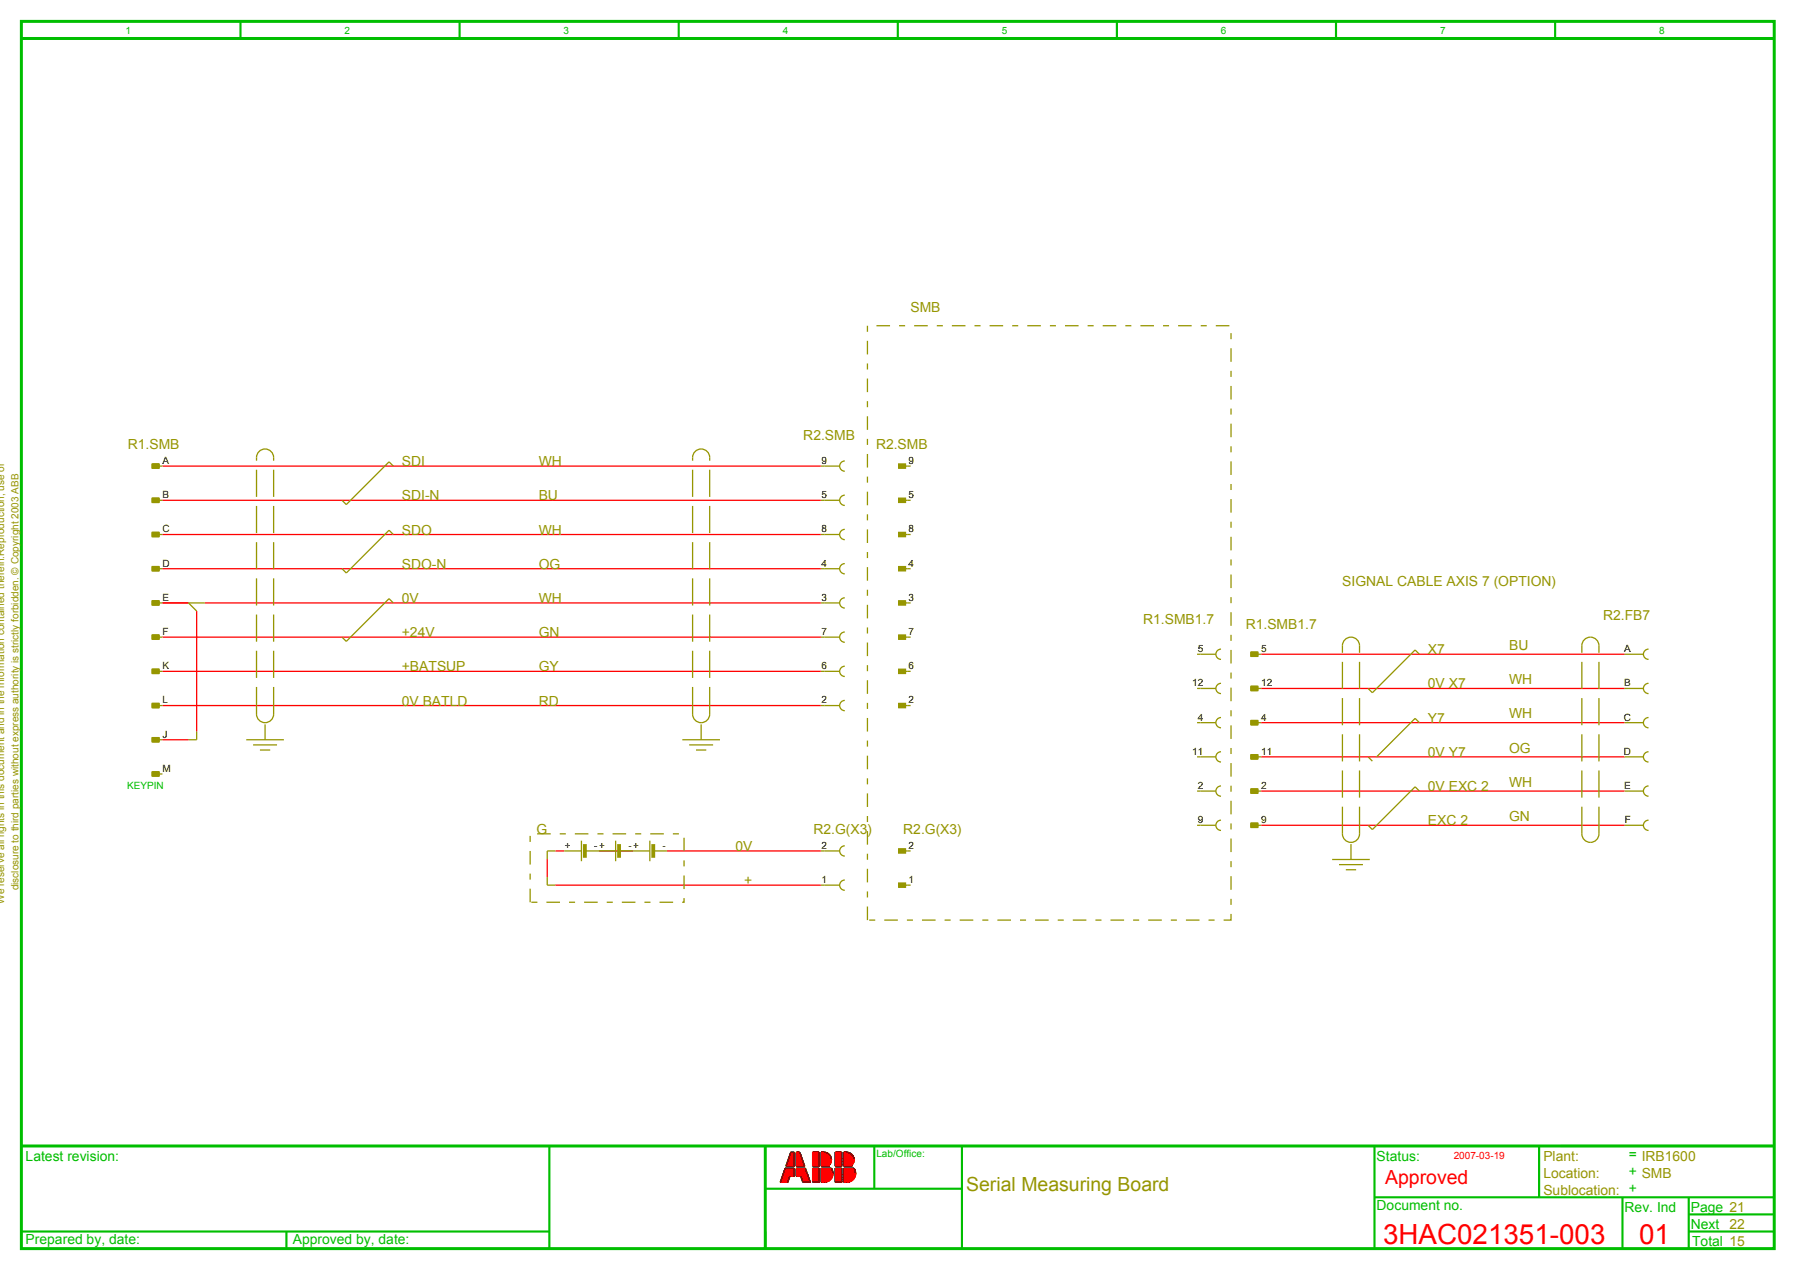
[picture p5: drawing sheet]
<svg xmlns="http://www.w3.org/2000/svg" width="421mm" height="297mm" viewBox="0 0 421 297" stroke-linecap="round" stroke-linejoin="round" font-family="sans-serif">
<path d="M5 5h410v287h-410zM5 9h410M5 268h410M179 268v24" fill="none" stroke="#00be00" stroke-width=".7" stroke-linecap="butt"/>
<g fill="none" stroke="#00be00" stroke-width=".5">
<path d="M56.2 5v4M107.5 5v4M158.7 5v4M210 5v4M261.2 5v4M312.5 5v4M363.7 5v4M128.5 268v24M179 278h46M204.5 268v10M225 268v24M321.5 268v24"/>
<path d="M360 268v12M365 268h50M5 288h123.5M67 288v4M179 288v4M321.5 280h93.5M379.5 280v12M395 288h20M395 280v12M395 284h20"/>
</g>
<g fill="none" stroke="#f00" stroke-width=".3">
<path d="M38 117h154M38 109h154M38 133h154M38 125h154M38 157h154M38 149h154M38 141h6.1M46 142.9v28.2M47.9 141h144.1M295 153h85M38 165h154M38 173h6.1"/>
<path d="M295 177h85M295 169h85M295 161h85M129.9 199h2.1M140 199h8M156 199h36M295 193h85M295 185h85M128 200.9v4.2M129.9 207h62.1M183.6 273.2h.1M183.7 273.2l-.1 .1"/>
<path d="M183.8 273.2l-.2 .2M183.9 273.2l-.4 .4M184 273.2l-.5 .5M184.1 273.2l-.7 .7M184.1 273.2l-.7 .8M184.2 273.2l-.9 .9M184.3 276.5h-.1M184.3 273.2l-1 1M184.3 276.3l-.1 .2M184.4 276.2l-.3 .3M184.4 273.2l-1.2 1.2M184.4 276l-.5 .5"/>
<path d="M184.5 275.9l-.6 .6M184.5 273.2l-1.3 1.3M184.5 275.8l-.7 .7M184.5 275.7l-.8 .8M184.6 273.2l-1.5 1.4M184.6 275.6l-.9 .9M184.6 275.5l-1 1M184.6 273.2l-1.5 1.5M184.7 275.3l-1.2 1.2M184.7 273.2l-1.6 1.6M184.7 275.2l-1.3 1.3M184.8 273.2l-1.8 1.7"/>
<path d="M184.9 273.2l-1.9 2M185 273.2l-2.1 2.1M185 269.4l-.1 .1M185.1 273.2l-2.2 2.2M185.1 269.4l-.2 .2M185.1 273.2l-2.3 2.3M185.2 269.4l-.3 .3M185.2 273.2l-2.4 2.4M185.3 273.2l-2.5 2.5M185.3 269.4l-.5 .5M185.4 269.4l-.7 .6M185.4 273.2l-2.7 2.7"/>
<path d="M185.4 269.4l-.7 .8M185.5 273.2l-2.8 2.8M185.5 269.4l-.8 .9M185.6 273.2l-3 2.9M185.6 269.4l-1 1M185.6 273.2l-3 3M185.7 269.4l-1.1 1.1M185.7 273.2l-3.2 3.2M185.8 273.2l-3.3 3.3 3.3-3.3M185.8 273.4l-3.1 3.1M185.8 273.5l-3.1 3M185.8 272.7h-.1"/>
<path d="M185.8 273.5l-3 3M185.8 272.5l-.2 .2M185.8 272.5l-.3 .2M185.8 273.6l-2.9 2.9M185.8 272.4l-.3 .3M185.8 273.7l-2.8 2.8M185.8 272.3l-.5 .4M185.8 272.2l-.5 .5M185.8 272.1l-.6 .6M185.8 272l-.7 .7M185.8 272l-.8 .7M185.8 273.9l-2.6 2.6"/>
<path d="M185.8 271.9l-.8 .8M185.8 271.8l-1 .9M185.8 271.7l-1 1M185.8 274l-2.5 2.5M185.8 271.6l-1.1 1.1M185.8 271.5l-1.2 1.2M185.8 274.1l-1 1M185.8 271.5l-1.3 1.2M185.8 274.2l-.9 .9M185.8 271.4l-1.3 1.3M185.8 271.3l-1.5 1.4M185.8 271.2l-1.5 1.5"/>
<path d="M185.8 274.4l-.7 .7M185.8 274.4l-.6 .7M185.8 274.5l-.6 .6M185.8 270.7l-2 2M185.8 270.8l-2 1.9M185.8 270.6l-1.9 1.9M185.8 274.6l-.5 .5M185.8 270.6l-1.9 1.8M185.8 274.7l-.4 .4M185.8 270.5l-1.9 1.8M185.8 270.9l-1.8 1.8M185.8 270.4l-1.8 1.8"/>
<path d="M185.8 270.3l-1.8 1.8M185.8 271l-1.7 1.7M185.8 270.2l-1.7 1.7M185.8 270.1l-1.7 1.7M185.8 270.1l-1.6 1.6M185.8 271.1l-1.6 1.6M185.8 270l-1.6 1.6M185.8 269.9l-1.5 1.6M185.8 269.8l-1.5 1.5M185.8 269.7l-1.4 1.4M185.8 269.6l-1.4 1.4M185.8 269.6l-1.4 1.3"/>
<path d="M185.8 269.5l-1.3 1.3M185.8 269.4l-1.3 1.3M185.8 274.8l-.3 .3M185.8 274.9l-.2 .2M185.8 272.6l-.1 .1M185.8 275l-.1 .1M185.8 275.1h.1M186.3 272.6l1.4-1.4-1.4 1.4M186.3 271.2l1.1-1-1.1 1.2M186.3 270.5l.9-.9-.9 1M186.3 269.4h.1M186.3 273.2v.1"/>
<path d="M186.4 269.4l-.1 .1M186.4 273.2l-.1 .1M186.4 269.4l-.1 .2M186.5 273.2l-.2 .2M186.5 275.1l1.9-1.9-1.8 1.9M186.5 269.4l-.2 .3M186.5 273.2l-.2 .3M186.6 269.4l-.3 .3M186.6 273.2l-.3 .3M186.7 273.2l-.4 .4M186.7 269.4l-.4 .5M186.8 273.2l-.5 .5"/>
<path d="M186.8 269.4l-.5 .5M186.9 269.4l-.6 .6M186.9 273.2l-.6 .6M186.9 269.4l-.6 .7M187 273.2l-.7 .7M187 269.4l-.7 .7M187 273.2l-.7 .8M187.1 269.4l-.8 .8M187.1 269.5l-.8 .9M187.1 273.2l-.8 .8M187.1 275.1l1.5-1.5-1.4 1.5M187.1 269.6l-.8 .8"/>
<path d="M187.2 273.2l-.9 .9M187.2 269.7l-.9 .9M187.2 269.8l-.9 .9M187.2 269.8l-.9 1.1M187.3 269.9l-1 1M187.3 270l-1 1M187.3 270l-1 1.1M187.3 273.2l-1 1M187.3 270.1l-1 1M187.4 273.2l-1.1 1.1M187.4 270.3l-1.1 1.1M187.4 270.3l-1.1 1.2"/>
<path d="M187.4 270.4l-1.1 1.2M187.4 272.7l.6-.6-.5 .6M187.5 270.4l-1.2 1.2M187.5 273.2l-1.2 1.2M187.5 270.5l-1.2 1.2M187.5 270.6l-1.2 1.2M187.5 270.7l-1.2 1.2M187.5 273.2l-1.2 1.3M187.5 270.7l-1.2 1.3M187.6 270.8l-1.3 1.3M187.6 270.9l-1.3 1.3M187.6 273.2l-1.3 1.3"/>
<path d="M187.6 275.9l1.3-1.3-1.3 1.4M187.6 270.9l-1.3 1.4M187.7 271l-1.4 1.4M187.7 271.1l-1.4 1.4M187.7 273.2l-1.4 1.4M187.7 271.2l-1.4 1.5M187.7 271.3l-1.4 1.4M187.8 271.4l-1.3 1.3M187.8 276.5l1.3-1.3-1.3 1.3M187.8 273.2l-1.5 1.5M187.8 271.5l-1.2 1.2M187.8 271.5l-1.1 1.2"/>
<path d="M187.9 271.6l-1.2 1.1M187.9 271.7l-1.1 1M187.9 273.2l-1.6 1.6M187.9 271.8l-.9 .9M187.9 271.9l-.8 .8M188 273.2l-1.7 1.7M188 271.9l-.8 .8M188 272l-.8 .7M188 272l-.7 .7M188 273.2l-1.7 1.8M188.1 272.2l-.5 .5M188.1 272.3l-.4 .4"/>
<path d="M188.1 273.2l-1.8 1.8M188.2 272.4l-.3 .3M188.2 272.7h.1M188.2 272.5l-.3 .2M188.2 273.2l-1.9 1.9M188.2 272.5l-.2 .2M188.2 272.6l-.1 .1M188.3 273.2l-1.9 1.9M188.4 273.3l-1.8 1.8M188.5 273.3l-1.8 1.8M188.5 273.4l-1.7 1.7M188.5 273.5l-1.5 1.6"/>
<path d="M188.6 273.6l-1.5 1.5M188.6 273.7l-1.3 1.4M188.6 273.8l-1.3 1.4 1.4-1.3M188.7 274l-1.3 1.3M188.7 274.1l-1.3 1.3M188.8 274.2l-1.3 1.3M188.8 274.3l-1.3 1.3M188.8 274.4l-1.3 1.3 1.3-1.3M188.9 274.5l-1.3 1.3M188.9 274.5l-1.3 1.4M189 274.7l-1.4 1.4M189 274.8l-1.3 1.3"/>
<path d="M189 274.8l-1.3 1.4M189 274.9l-1.3 1.4M189.1 275l-1.4 1.3M189.1 275.1l-1.3 1.3M189.1 276.5l.4-.3-.3 .3M189.1 275.3l-1.2 1.2M189.2 275.4l-1.2 1.1M189.2 275.4l-1.1 1.1M189.2 275.5l-1 1M189.2 275.5l-.9 1M189.3 275.6l-1 .9M189.3 275.7l-.8 .8"/>
<path d="M189.3 275.8l-.7 .7M189.3 275.8l-.6 .7M189.4 275.9l-.6 .6M189.4 276.1l-.4 .4M189.5 276.3l-.3 .2M189.5 276.3l-.2 .2M189.5 276.4v.1M189.6 276.5h-.1M190.1 273.2h.1M190.2 269.4l-.1 .1M190.2 273.2l-.1 .1M190.3 269.4l-.2 .2"/>
<path d="M190.3 273.2l-.2 .2M190.4 273.2l-.3 .3M190.4 269.4l-.3 .3M190.5 269.4l-.4 .4M190.5 273.2l-.4 .4M190.6 273.2l-.5 .5M190.7 269.4l-.6 .6M190.7 269.4l-.6 .7M190.8 273.2l-.7 .7M190.8 269.4l-.7 .7M190.9 273.2l-.8 .7M190.9 269.4l-.8 .8"/>
<path d="M190.9 273.2l-.8 .8M191 269.4l-.9 .9M191 273.2l-.9 .9M191.1 273.2l-1 1M191.2 269.4l-1.1 1.1M191.2 269.4l-1.1 1.2M191.3 273.2l-1.2 1.2M191.3 269.4l-1.2 1.2M191.4 273.2l-1.3 1.2M191.4 269.4l-1.3 1.3M191.4 273.2l-1.3 1.3M191.5 269.4l-1.4 1.4"/>
<path d="M191.5 273.2l-1.4 1.4M191.6 273.2l-1.5 1.5M191.6 269.4l-1.5 1.5M191.6 269.4l-1.5 1.6M191.6 269.5l-1.5 1.5M191.6 269.6l-1.5 1.5M191.6 269.7l-1.5 1.5M191.6 269.7l-1.5 1.6M191.6 269.8l-1.5 1.6M191.6 269.9l-1.5 1.6M191.6 270l-1.5 1.5M191.6 270.1l-1.5 1.5"/>
<path d="M191.6 270.2l-1.5 1.5M191.6 270.2l-1.5 1.6M191.6 270.3l-1.5 1.6M191.6 270.4l-1.5 1.6M191.6 270.5l-1.5 1.5M191.6 270.6l-1.5 1.5M191.6 270.6l-1.5 1.6M191.6 270.7l-1.5 1.6M191.6 270.8l-1.5 1.6M191.6 270.9l-1.5 1.6M191.6 271l-1.5 1.5M191.6 271.1l-1.5 1.5"/>
<path d="M191.6 271.1l-1.5 1.6M191.6 271.2l-1.5 1.5M191.6 271.3l-1.4 1.4M191.6 271.4l-1.3 1.3M191.6 271.5l-1.2 1.2M191.6 271.6l-1.1 1.1M191.6 271.6l-1 1.1M191.6 271.7l-1 1M191.6 271.8l-.9 .9M191.6 271.9l-.8 .8M191.6 272l-.7 .7M191.6 272.1l-.6 .6"/>
<path d="M191.6 272.1l-.5 .6M191.6 272.2l-.5 .5M191.6 272.3l-.4 .4M191.6 272.4l-.3 .3M191.6 272.5l-.2 .2M191.6 272.6l-.1 .1M191.6 272.7h.1M191.6 273.3l-1.5 1.6M191.6 273.4l-1.5 1.5M191.6 273.5l-1.5 1.5M191.6 273.5l-1.5 1.6M191.6 273.6l-1.5 1.6"/>
<path d="M191.6 273.7l-1.5 1.6M191.6 273.8l-1.5 1.6M191.6 273.9l-1.5 1.5M191.6 274l-1.5 1.5M191.6 274l-1.5 1.6M191.6 274.2l-1.5 1.6M191.6 274.4l-1.5 1.5M191.6 274.1l-1.5 1.5M191.6 274.3l-1.5 1.6M191.6 274.5l-1.5 1.5M191.6 274.5l-1.5 1.6M191.6 274.6l-1.5 1.5"/>
<path d="M191.6 274.7l-1.5 1.6M191.6 274.8l-1.5 1.6M191.6 274.9l-1.5 1.5M191.6 275l-1.5 1.5M191.6 275l-1.4 1.5M191.6 275.1l-1.4 1.4M191.6 275.2l-1.3 1.3M191.6 275.3l-1.1 1.2M191.6 275.4l-1.1 1.1M191.6 275.5l-1 1M191.6 275.5l-.9 1M191.6 275.6l-.9 .9"/>
<path d="M191.6 275.7l-.8 .8M191.6 275.8l-.7 .7M191.6 275.9l-.6 .6M191.6 276l-.5 .5M191.6 276l-.4 .5M191.6 276.1l-.4 .4M191.6 276.2l-.3 .3M191.6 276.2l-.2 .3M191.6 276.3l-.2 .2M191.6 276.4l-.1 .1M191.6 276.4v.1M192.1 270.5l1.1-1-1.1 1.1"/>
<path d="M192.1 271.1l1.5-1.5-1.5 1.6M192.1 271.4l1.7-1.7-1.7 1.7M192.1 272.2l2.1-2.1-2.1 2.3M192.1 272.5l2.2-2.2-2.2 2.3M192.1 273.2h.1M192.2 269.4l-.1 .1M192.3 273.2l-.2 .2M192.3 269.4l-.2 .2M192.4 269.4l-.3 .3M192.4 273.2l-.3 .3M192.5 273.2l-.4 .4M192.6 273.2l-.5 .4"/>
<path d="M192.6 269.4l-.5 .5M192.7 269.4l-.6 .6M192.7 273.2l-.6 .6M192.8 273.2l-.7 .6M192.8 269.4l-.7 .7M192.8 273.2l-.7 .7M192.9 269.4l-.8 .8M192.9 273.2l-.8 .8M193 273.2l-.9 .9M193.1 269.4l-1 1M193.1 269.5l-1 1M193.2 273.2l-1.1 1.1"/>
<path d="M193.3 273.2l-1.2 1.1M193.3 269.5l-1.2 1.2M193.3 273.2l-1.2 1.2M193.4 273.2l-1.3 1.3M193.4 269.5l-1.3 1.4M193.5 273.2l-1.4 1.4M193.5 269.6l-1.4 1.3M193.5 269.6l-1.4 1.4M193.7 269.7l-1.6 1.5M193.7 273.2l-1.6 1.6M193.8 273.2l-1.7 1.6M193.8 273.2l-1.7 1.7"/>
<path d="M193.8 269.8l-1.7 1.7M193.9 269.8l-1.8 1.8M193.9 272.6l-.2 .1M193.9 273.2l-1.8 1.8M193.9 269.8l-1.8 1.9M193.9 272.6l-.1 .1M194 269.9l-1.9 1.8M194 273.2l-1.9 1.8M194 272.6l-.1 .1M194 269.9l-1.9 2M194 272.7h.1M194 273.2l-1.9 1.9"/>
<path d="M194.1 272.7h-.1M194.1 270l-2 1.9M194.1 272.7h.1M194.1 270l-2 2M194.1 270.1l-2 2M194.2 270.1l-2.1 2M194.2 273.2l-2.1 2.1M194.3 273.2l-2.2 2.1M194.3 270.3l-2.2 2.1M194.3 273.2l-2.2 2.2M194.4 270.4l-2.3 2.2M194.4 272l-.8 .7"/>
<path d="M194.4 270.5l-2.3 2.2M194.4 275.7l-.3 .3M194.4 273.2l-2.3 2.3M194.4 270.5l-2.2 2.2M194.4 271.8l-.9 .9M194.4 270.6l-2.1 2.1M194.5 271.7l-1 1M194.5 270.7l-2.1 2M194.5 273.2l-2.4 2.3M194.5 270.7l-2 2M194.5 271.6l-1.1 1.1M194.5 270.8l-2 1.9"/>
<path d="M194.5 270.8l-1.9 1.9M194.5 271.5l-1.2 1.2M194.5 270.9l-1.8 1.8M194.5 271.4l-1.3 1.3M194.5 271l-1.7 1.7M194.5 271.1l-1.6 1.6M194.5 271.3l-1.4 1.4M194.5 273.2l-2.4 2.4M194.5 271.1l-1.5 1.6M194.5 271.2l-1.5 1.5M194.6 273.2l-2.5 2.6M194.6 275.5l-.7 .7"/>
<path d="M194.6 273.3l-2.5 2.5M194.6 273.4l-2.5 2.5M194.7 273.4l-2.6 2.6M194.7 275.3l-1 1M194.7 273.5l-2.6 2.5M194.7 273.5l-2.6 2.6M194.7 275.2l-1.1 1.1M194.7 273.6l-2.6 2.7M194.8 273.7l-2.7 2.6M194.8 273.7l-2.7 2.7M194.8 275l-1.4 1.4M194.8 273.8l-2.7 2.7"/>
<path d="M194.8 274.9l-1.5 1.5M194.8 273.9l-2.6 2.6M194.8 273.9l-2.5 2.6M194.8 274.8l-1.6 1.7M194.9 274.7l-1.8 1.8M194.9 274.1l-2.5 2.4M194.9 274.1l-2.4 2.4M194.9 274.6l-1.9 1.9M194.9 274.2l-2.3 2.3M194.9 274.5l-2 2M194.9 274.3l-2.3 2.2M194.9 274.3l-2.2 2.2"/>
<path d="M194.9 274.4l-2.1 2.1M195.5 273.2h-.1M195.5 269.4l-.1 .1M195.5 273.2l-.1 .1M195.6 269.4l-.2 .2M195.7 273.2l-.3 .2M195.7 269.4l-.3 .3M195.7 273.2l-.3 .3M195.8 269.4l-.4 .4M195.8 273.2l-.4 .4M195.9 273.2l-.5 .5M195.9 269.4l-.5 .5"/>
<path d="M196 273.2l-.6 .6M196.1 269.4l-.7 .6M196.1 269.4l-.7 .7M196.2 273.2l-.8 .7M196.2 269.4l-.8 .8M196.2 273.2l-.8 .8M196.3 269.4l-.9 .9M196.3 273.2l-.9 .9M196.4 273.2l-1 .9M196.4 269.4l-1 1M196.4 273.2l-1 1M196.5 273.2l-1.1 1.1"/>
<path d="M196.5 269.4l-1.1 1.1M196.6 269.4l-1.2 1.2M196.7 273.2l-1.3 1.2M196.7 269.4l-1.3 1.3M196.7 273.2l-1.3 1.3M196.8 269.4l-1.4 1.4M196.8 273.2l-1.4 1.4M196.9 273.2l-1.5 1.4M196.9 273.2l-1.5 1.5M197 269.4l-1.6 1.6M197 269.5l-1.6 1.5M197 269.6l-1.6 1.5"/>
<path d="M197 269.6l-1.6 1.6M197 269.7l-1.6 1.5M197 269.8l-1.6 1.5M197 269.9l-1.6 1.6M197 270l-1.6 1.5M197 270.1l-1.6 1.5M197 270.1l-1.6 1.6M197 270.2l-1.6 1.5M197 270.3l-1.6 1.5M197 270.4l-1.6 1.6M197 270.5l-1.6 1.5M197 270.6l-1.6 1.5"/>
<path d="M197 270.6l-1.6 1.6M197 270.7l-1.6 1.5M197 270.8l-1.6 1.5M197 270.8l-1.6 1.7M197 271l-1.6 1.5M197 271.1l-1.6 1.5M197 271.1l-1.6 1.6M197 271.2l-1.6 1.5M197 271.3l-1.5 1.4M197 271.3l-1.4 1.4M197 271.5l-1.3 1.2M197 271.6l-1.2 1.1"/>
<path d="M197 271.6l-1.1 1.1M197 271.7l-1.1 1M197 271.8l-1 .9M197 271.8l-.9 .9M197 272l-.8 .7M197 272l-.7 .7M197 272.1l-.6 .6M197 272.2l-.6 .5M197 272.3l-.5 .4M197 272.3l-.4 .4M197 272.5l-.3 .2M197 272.7h-.1"/>
<path d="M197 273.3l-1.6 1.5M197 273.3l-1.6 1.6M197 273.5l-1.6 1.5M197 273.5l-1.6 1.6M197 273.6l-1.6 1.5M197 273.7l-1.6 1.5M197 273.7l-1.6 1.7M197 273.9l-1.6 1.5M197 274l-1.6 1.5M197 274l-1.6 1.6M197 274.1l-1.6 1.5M197 274.2l-1.6 1.5"/>
<path d="M197 274.2l-1.6 1.6M197 274.4l-1.6 1.5M197 274.5l-1.6 1.5M197 274.5l-1.6 1.6M197 274.6l-1.6 1.5M197 274.7l-1.6 1.5M197 274.7l-1.6 1.6M197 274.9l-1.6 1.5M197 274.9l-1.6 1.6M197 275l-1.5 1.5M197 275.1l-1.5 1.4M197 275.2l-1.4 1.3"/>
<path d="M197 275.2l-1.3 1.3M197 275.4l-1.2 1.1M197 275.4l-1.1 1.1M197 275.5l-1 1M197 275.6l-1 .9M197 275.7l-.9 .8M197 275.7l-.8 .8M197 275.9l-.7 .6M197 275.9l-.6 .6M197 276l-.5 .5M197 276.1l-.5 .4M197 276.2l-.4 .3"/>
<path d="M197 276.2l-.3 .3M197 272.5l-.2 .2M197 276.4l-.2 .1M197 272.6l-.2 .1M197 276.4l-.1 .1M197.4 272.2l2.1-2.1-2.1 2.2M197.4 275.7l2.5-2.5-2.5 2.6M197.4 276l2.6-2.6-2.6 2.6M197.4 273.2h.1M197.5 269.4l-.1 .1M197.5 273.2l-.1 .1M197.6 273.2l-.2 .1"/>
<path d="M197.6 269.4l-.2 .2M197.6 273.2l-.2 .2M197.7 269.4l-.3 .3M197.7 273.2l-.3 .3M197.8 269.4l-.4 .3M197.8 273.2l-.4 .4M197.8 269.4l-.4 .4M197.9 273.2l-.5 .4M197.9 273.2l-.5 .5M198 269.4l-.6 .5M198 269.4l-.6 .6M198.1 273.2l-.7 .6"/>
<path d="M198.1 269.4l-.7 .7M198.1 273.2l-.7 .7M198.2 269.4l-.8 .8M198.2 273.2l-.8 .8M198.3 273.2l-.9 .8M198.3 269.4l-.9 .9M198.4 273.2l-1 .9M198.4 273.2l-1 1M198.4 269.4l-1 1M198.5 269.5l-1.1 1M198.5 269.5l-1.1 1.1M198.6 273.2l-1.2 1.1"/>
<path d="M198.6 269.5l-1.2 1.2M198.6 273.2l-1.2 1.2M198.7 269.5l-1.3 1.3M198.7 273.2l-1.3 1.3M198.8 273.2l-1.4 1.3M198.8 269.6l-1.4 1.3M198.8 273.2l-1.4 1.4M198.8 269.6l-1.4 1.4M198.9 269.6l-1.5 1.5M198.9 273.2l-1.5 1.5M199 269.7l-1.6 1.5M199 269.7l-1.6 1.6"/>
<path d="M199.1 273.2l-1.7 1.6M199.1 269.7l-1.7 1.7M199.1 273.2l-1.7 1.7M199.2 269.8l-1.8 1.7M199.2 269.8l-1.8 1.8M199.2 272.6l-.2 .1M199.2 273.2l-1.8 1.8M199.2 272.6l-.1 .1M199.3 272.7h.1M199.3 269.9l-1.9 1.8M199.3 273.2l-1.9 1.8M199.3 272.6l-.1 .1"/>
<path d="M199.3 269.9l-1.9 1.9M199.3 269.9l-1.9 2M199.3 273.2l-1.9 1.9M199.4 272.7h.1M199.4 270l-2 2M199.4 273.2l-2 2M199.4 272.3l-.2 .2M199.4 270.1l-2 2M199.5 270.1l-2.1 2M199.6 273.2l-2.2 2.1M199.6 270.2l-2.2 2.2M199.6 272.1l-.6 .6"/>
<path d="M199.6 270.3l-2.2 2.2M199.6 273.2l-2.2 2.2M199.6 270.4l-2.2 2.2M199.7 270.4l-2.3 2.2M199.7 271.9l-.8 .8M199.7 270.4l-2.3 2.3M199.7 273.2l-2.3 2.3M199.7 270.5l-2.2 2.2M199.7 270.5l-2.1 2.2M199.7 271.8l-.9 .9M199.8 275.7l-.4 .4M199.8 273.2l-2.4 2.3"/>
<path d="M199.8 270.6l-2.1 2.1M199.8 271.7l-1 1M199.8 270.7l-2 2M199.8 270.8l-2 1.9M199.8 271.6l-1.1 1.1M199.8 270.8l-1.9 1.9M199.8 271.5l-1.2 1.2M199.8 270.9l-1.8 1.8M199.8 270.9l-1.7 1.8M199.8 273.2l-2.4 2.4M199.8 271.4l-1.3 1.3M199.8 271.1l-1.6 1.6"/>
<path d="M199.8 271.3l-1.4 1.4M199.8 271.1l-1.5 1.6M199.9 271.2l-1.6 1.5M199.9 275.5l-.7 .7M200 273.4l-2.6 2.5M200 275.3l-1 1M200 273.5l-2.6 2.6M200 273.6l-2.6 2.6M200.1 273.6l-2.7 2.7M200.1 275.1l-1.3 1.3M200.1 273.7l-2.7 2.7M200.1 273.8l-2.7 2.7"/>
<path d="M200.1 275l-1.4 1.4M200.1 273.8l-2.6 2.7M200.1 273.9l-2.6 2.6M200.1 274.9l-1.5 1.5M200.2 273.9l-2.6 2.6M200.2 274.8l-1.7 1.7M200.2 274l-2.5 2.5M200.2 274.7l-1.8 1.8M200.2 274.1l-2.4 2.4M200.2 274.6l-1.9 1.9M200.2 274.2l-2.3 2.3M200.2 274.3l-2.2 2.2"/>
<path d="M200.2 274.5l-2 2M200.2 274.4l-2.1 2.1"/>
</g>
<g fill="none" stroke="#000" stroke-width=".3">
<path d="M183.6 273.2h2.2v1.9h-1l-.5 1.4h-1.8zM185 269.5h.8v3.2h-2zM186.3 273.2h2.1l1.1 3.3h-1.7l-.5-1.4h-1zM186.3 269.5h.8l1.1 3.2h-1.9zM190.1 273.2h1.5v3.3h-1.5zM190.1 269.5h1.5v3.2h-1.5zM193.8 272.6l.2 .1h-1.9v-3.2a1.83 1.83 0 0 1 2.1 .8 1.83 1.83 0 0 1-.4 2.3M194.5 273.2h-2.4v3.3a2.19 2.19 0 0 0 2.3-.8 2.19 2.19 0 0 0 .1-2.5M195.4 273.2h1.5v3.3h-1.5zM195.4 269.5h1.5v3.2h-1.5zM197.4 270.2h.6M197.4 269.5a1.83 1.83 0 0 1 2.1 .8 1.83 1.83 0 0 1-.4 2.3l.2 .1h-1.9z"/>
<path d="M199.8 273.2h-2.4v3.3a2.19 2.19 0 0 0 2.3-.8 2.19 2.19 0 0 0 .1-2.5"/>
</g>
<g fill="none" stroke="#969600" stroke-width=".3">
<path d="M35.6 108.5h1.6v1h-1.6zM35.6 116.5h1.6v1h-1.6zM37.2 109h.8M37.2 117h.8M92 109l-1-1-10 10-1-1M192 109h4.4M192 117h4.4M197.6 107.8a1.2 1.2 0 0 0-1.2 1.2 1.2 1.2 0 0 0 1.2 1.2M197.6 115.8a1.2 1.2 0 0 0-1.2 1.2 1.2 1.2 0 0 0 1.2 1.2M211.8 109h1.2M211.8 117h1.2M35.6 124.5h1.6v1h-1.6z"/>
<path d="M35.6 132.5h1.6v1h-1.6zM37.2 125h.8M37.2 133h.8M92 125l-1-1-10 10-1-1M192 125h4.4M192 133h4.4M197.6 123.8a1.2 1.2 0 0 0-1.2 1.2 1.2 1.2 0 0 0 1.2 1.2M197.6 131.8a1.2 1.2 0 0 0-1.2 1.2 1.2 1.2 0 0 0 1.2 1.2M197.6 139.8a1.2 1.2 0 0 0-1.2 1.2 1.2 1.2 0 0 0 1.2 1.2M211.8 125h1.2M211.8 133h1.2M35.6 140.5h1.6v1h-1.6z"/>
<path d="M35.6 148.5h1.6v1h-1.6zM35.6 156.5h1.6v1h-1.6zM37.2 141h.8M37.2 149h.8M37.2 157h.8M47.9 141h-3.8l1.9 1.9M92 141l-1-1-10 10-1-1M192 141h4.4M192 149h4.4M192 157h4.4M197.6 147.8a1.2 1.2 0 0 0-1.2 1.2 1.2 1.2 0 0 0 1.2 1.2M197.6 155.8a1.2 1.2 0 0 0-1.2 1.2 1.2 1.2 0 0 0 1.2 1.2"/>
<path d="M211.8 141h1.2M211.8 149h1.2M211.8 157h1.2M280 153h4.4M285.6 159.8a1.2 1.2 0 0 0-1.2 1.2 1.2 1.2 0 0 0 1.2 1.2M285.6 151.8a1.2 1.2 0 0 0-1.2 1.2 1.2 1.2 0 0 0 1.2 1.2M292.6 152.5h1.6v1h-1.6zM294.2 153h.8M332 153l-1-1-10 10-1-1M380 153h4.4M385.6 151.8a1.2 1.2 0 0 0-1.2 1.2 1.2 1.2 0 0 0 1.2 1.2M385.6 159.8a1.2 1.2 0 0 0-1.2 1.2 1.2 1.2 0 0 0 1.2 1.2"/>
<path d="M35.6 164.5h1.6v1h-1.6zM35.6 172.5h1.6v1h-1.6zM37.2 173h.8M37.2 165h.8M46 171.1v1.9h-1.9M57.6 173h8.8M59.2 174.2h5.6M60.8 175.4h2.4M62 169.4v3.6M159.6 173h8.8M161.2 174.2h5.6M162.8 175.4h2.4"/>
<path d="M164 169.4v3.6M192 165h4.4M197.6 163.8a1.2 1.2 0 0 0-1.2 1.2 1.2 1.2 0 0 0 1.2 1.2M211.8 165h1.2M280 177h4.4M280 169h4.4M280 161h4.4M285.6 175.8a1.2 1.2 0 0 0-1.2 1.2 1.2 1.2 0 0 0 1.2 1.2M285.6 167.8a1.2 1.2 0 0 0-1.2 1.2 1.2 1.2 0 0 0 1.2 1.2M292.6 160.5h1.6v1h-1.6zM292.6 168.5h1.6v1h-1.6zM292.6 176.5h1.6v1h-1.6z"/>
<path d="M294.2 177h.8M294.2 169h.8M294.2 161h.8M320 177l1 1M332 169l-1-1-9 9M380 177h4.4M380 169h4.4M380 161h4.4M385.6 167.8a1.2 1.2 0 0 0-1.2 1.2 1.2 1.2 0 0 0 1.2 1.2M385.6 175.8a1.2 1.2 0 0 0-1.2 1.2 1.2 1.2 0 0 0 1.2 1.2M35.6 180.5h1.6v1h-1.6zM37.2 181h.8"/>
<path d="M129.9 199h-1.9v1.9M132 199h4M136 196.6v4.8M136.8 199h7.2M144 196.6v4.8M144.8 199h7.2M152 196.6v4.8M152.8 199h3.2M192 199h4.4M197.6 197.8a1.2 1.2 0 0 0-1.2 1.2 1.2 1.2 0 0 0 1.2 1.2M211.8 199h1.2M280 193h4.4"/>
<path d="M280 185h4.4M285.6 191.8a1.2 1.2 0 0 0-1.2 1.2 1.2 1.2 0 0 0 1.2 1.2M285.6 183.8a1.2 1.2 0 0 0-1.2 1.2 1.2 1.2 0 0 0 1.2 1.2M292.6 184.5h1.6v1h-1.6zM292.6 192.5h1.6v1h-1.6zM294.2 193h.8M294.2 185h.8M316 197.4v3.6M332 185l-1-1-10 10-1-1M380 193h4.4M380 185h4.4M385.6 183.8a1.2 1.2 0 0 0-1.2 1.2 1.2 1.2 0 0 0 1.2 1.2"/>
<path d="M385.6 191.8a1.2 1.2 0 0 0-1.2 1.2 1.2 1.2 0 0 0 1.2 1.2M128 205.1v1.9h1.9M192 207h4.4M197.6 205.8a1.2 1.2 0 0 0-1.2 1.2 1.2 1.2 0 0 0 1.2 1.2M211.8 207h1.2M311.6 201h8.8M313.2 202.2h5.6M314.8 203.4h2.4"/>
</g>
<g fill="#969600" stroke="#969600" stroke-width=".3">
<path d="M35.6 108.5h1.6v1h-1.6z"/>
<path d="M35.6 116.5h1.6v1h-1.6z"/>
<path d="M35.6 124.5h1.6v1h-1.6z"/>
<path d="M35.6 132.5h1.6v1h-1.6z"/>
<path d="M35.6 140.5h1.6v1h-1.6z"/>
<path d="M35.6 148.5h1.6v1h-1.6z"/>
<path d="M35.6 156.5h1.6v1h-1.6z"/>
<path d="M35.6 180.5h1.6v1h-1.6z"/>
<path d="M210.2 108.5h1.6v1h-1.6z"/>
<path d="M210.2 116.5h1.6v1h-1.6z"/>
<path d="M210.2 124.5h1.6v1h-1.6z"/>
<path d="M210.2 132.5h1.6v1h-1.6z"/>
<path d="M210.2 140.5h1.6v1h-1.6z"/>
<path d="M210.2 148.5h1.6v1h-1.6z"/>
<path d="M210.2 198.5h1.6v1h-1.6z"/>
<path d="M210.2 206.5h1.6v1h-1.6z"/>
<path d="M210.2 156.5h1.6v1h-1.6z"/>
<path d="M210.2 164.5h1.6v1h-1.6z"/>
<path d="M35.6 164.5h1.6v1h-1.6z"/>
<path d="M35.6 172.5h1.6v1h-1.6z"/>
<path d="M292.6 152.5h1.6v1h-1.6z"/>
<path d="M292.6 160.5h1.6v1h-1.6z"/>
<path d="M292.6 168.5h1.6v1h-1.6z"/>
<path d="M292.6 176.5h1.6v1h-1.6z"/>
<path d="M292.6 184.5h1.6v1h-1.6z"/>
<path d="M292.6 192.5h1.6v1h-1.6z"/>
</g>
<g fill="none" stroke="#969600" stroke-width=".3" stroke-dasharray="6.3 2.1" stroke-linecap="butt">
<path d="M62 105a2 2 0 0 0-2 2M64 107a2 2 0 0 0-2-2M164 105a2 2 0 0 0-2 2M166 107a2 2 0 0 0-2-2M316 149a2 2 0 0 0-2 2M318 151a2 2 0 0 0-2-2M372 149a2 2 0 0 0-2 2M374 151a2 2 0 0 0-2-2M60 167v-60M60 167a2 2 0 0 0 2 2M62 169a2 2 0 0 0 2-2M64 167v-60"/>
<path d="M162 167v-60M162 167a2 2 0 0 0 2 2M164 169a2 2 0 0 0 2-2M166 167v-60M314 195v-44M314 195a2 2 0 0 0 2 2M316 197a2 2 0 0 0 2-2M318 195v-44M370 195v-44M370 195a2 2 0 0 0 2 2M372 197a2 2 0 0 0 2-2M374 195v-44"/>
</g>
<path d="M202.9 76.2h85v139h-85zM124 195h36v16h-36z" fill="none" stroke="#969600" stroke-width=".3" stroke-dasharray="3.2 2.1 1.4 2.1" stroke-linecap="butt"/>
<path d="M136.8 197.4v3.2M144.8 197.4v3.2M152.8 197.4v3.2" fill="none" stroke="#969600" stroke-width=".9" stroke-linecap="butt"/>
<g font-size="6.5" fill="#f00">
<text x="323.5" y="291">3HAC021351-003</text>
<text x="383.4" y="291">01</text>
</g>
<text font-size="4.5" fill="#969600" x="226" y="278.5">Serial Measuring Board</text>
<text font-size="4.5" fill="#f00" x="324" y="277">Approved</text>
<g font-size="3.3" fill="#969600">
<text x="213" y="73">SMB</text>
<text x="29.9" y="105">R1.SMB</text>
<text x="187.9" y="103">R2.SMB</text>
<text x="204.9" y="105">R2.SMB</text>
<text x="94" y="109">SDI</text>
<text x="126" y="109">WH</text>
<text x="94" y="117">SDI-N</text>
<text x="126" y="117">BU</text>
<text x="94" y="125">SDO</text>
<text x="126" y="125">WH</text>
<text x="94" y="133">SDO-N</text>
<text x="126" y="133">OG</text>
<text x="314" y="137">SIGNAL CABLE AXIS 7 (OPTION)</text>
<text x="94" y="141">0V</text>
<text x="126" y="141">WH</text>
<text x="94" y="149">+24V</text>
<text x="126" y="149">GN</text>
<text x="267.4" y="146">R1.SMB1.7</text>
<text x="291.4" y="147">R1.SMB1.7</text>
<text x="375" y="145">R2.FB7</text>
<text x="334" y="153">X7</text>
<text x="353" y="152">BU</text>
<text x="94" y="157">+BATSUP</text>
<text x="126" y="157">GY</text>
<text x="334" y="161">0V X7</text>
<text x="353" y="160">WH</text>
<text x="94" y="165">0V BATLD</text>
<text x="126" y="165">RD</text>
<text x="334" y="169">Y7</text>
<text x="353" y="168">WH</text>
<text x="334" y="177">0V Y7</text>
<text x="353" y="176">OG</text>
<text x="334" y="185">0V EXC 2</text>
<text x="353" y="184">WH</text>
<text x="125.5" y="195">G</text>
<text x="190.3" y="195">R2.G(X3)</text>
<text x="211.3" y="195">R2.G(X3)</text>
<text x="334" y="193">EXC 2</text>
<text x="353" y="192">GN</text>
<text x="172" y="199">0V</text>
<text x="174.1" y="207">+</text>
<text x="361" y="275.5">Location:</text>
<text x="361" y="271.5">Plant:</text>
<text x="361" y="279.5">Sublocation: +</text>
<text x="404.5" y="287.5">22</text>
</g>
<g font-size="3.3" fill="#00be00">
<text x="6" y="271.5">Latest revision:</text>
<text x="322" y="271.5">Status:</text>
<text x="381" y="271">= IRB1600</text>
<text x="381" y="275">+ SMB</text>
<text x="322" y="283">Document no.</text>
<text x="380" y="283.5">Rev. Ind</text>
<text x="395.5" y="283.5">Page 21</text>
<text x="395.5" y="287.5">Next</text>
<text x="6" y="291">Prepared by, date:</text>
<text x="68.5" y="291">Approved by, date:</text>
<text x="395.8" y="291.5">Total 15</text>
</g>
<g font-size="2.3" fill="#00be00">
<text x="29.3" y="8">1</text>
<text x="80.6" y="8">2</text>
<text x="131.8" y="8">3</text>
<text x="183.1" y="8">4</text>
<text x="234.3" y="8">5</text>
<text x="285.6" y="8">6</text>
<text x="336.8" y="8">7</text>
<text x="388.1" y="8">8</text>
<text x="29.7" y="184.5">KEYPIN</text>
<text x="205" y="270.5">Lab/Office:</text>
</g>
<g font-size="2.3">
<text x="38" y="108.5">A</text>
<text x="192.2" y="108.5">9</text>
<text x="212.5" y="108.5">9</text>
<text x="38" y="116.5">B</text>
<text x="192.2" y="116.5">5</text>
<text x="212.5" y="116.5">5</text>
<text x="38" y="124.5">C</text>
<text x="192.2" y="124.5">8</text>
<text x="212.5" y="124.5">8</text>
<text x="38" y="132.5">D</text>
<text x="192.2" y="132.5">4</text>
<text x="212.5" y="132.5">4</text>
<text x="38" y="140.5">E</text>
<text x="192.2" y="140.5">3</text>
<text x="212.5" y="140.5">3</text>
<text x="38" y="148.5">F</text>
<text x="192.2" y="148.5">7</text>
<text x="212.5" y="148.5">7</text>
<text x="280.2" y="152.5">5</text>
<text x="295" y="152.5">5</text>
<text x="379.9" y="152.5">A</text>
<text x="38" y="156.5">K</text>
<text x="192.2" y="156.5">6</text>
<text x="212.5" y="156.5">6</text>
<text x="278.9" y="160.5">12</text>
<text x="295" y="160.5">12</text>
<text x="379.9" y="160.5">B</text>
<text x="38" y="164.5">L</text>
<text x="192.2" y="164.5">2</text>
<text x="212.5" y="164.5">2</text>
<text x="38" y="172.5">J</text>
<text x="280.2" y="168.5">4</text>
<text x="295" y="168.5">4</text>
<text x="379.8" y="168.5">C</text>
<text x="278.9" y="176.5">11</text>
<text x="295" y="176.5">11</text>
<text x="379.8" y="176.5">D</text>
<text x="38" y="180.5">M</text>
<text x="280.2" y="184.5">2</text>
<text x="295" y="184.5">2</text>
<text x="379.9" y="184.5">E</text>
<text x="280.2" y="192.5">9</text>
<text x="295" y="192.5">9</text>
<text x="380.1" y="192.5">F</text>
<text x="132.1" y="198.5">+</text>
<text x="139" y="198.5">-+</text>
<text x="147" y="198.5">-+</text>
<text x="155" y="198.5">-</text>
<text x="192.2" y="198.5">2</text>
<text x="212.5" y="198.5">2</text>
<text x="192.2" y="206.5">1</text>
<text x="212.5" y="206.5">1</text>
</g>
<g font-size="2.3" fill="#969600">
<text x="4.3" y="208.2" transform="rotate(-90 4.3 208.2)">disclosure to third parties without express authority is strictly forbidden. © Copyright 2003 ABB</text>
<text x="1" y="211.4" transform="rotate(-90 1 211.4)">We reserve all rights in this document and in the information contained therein.Reproduction, use or</text>
</g>
<text font-size="2.3" fill="#f00" x="340" y="271">2007-03-19</text>
</svg>
